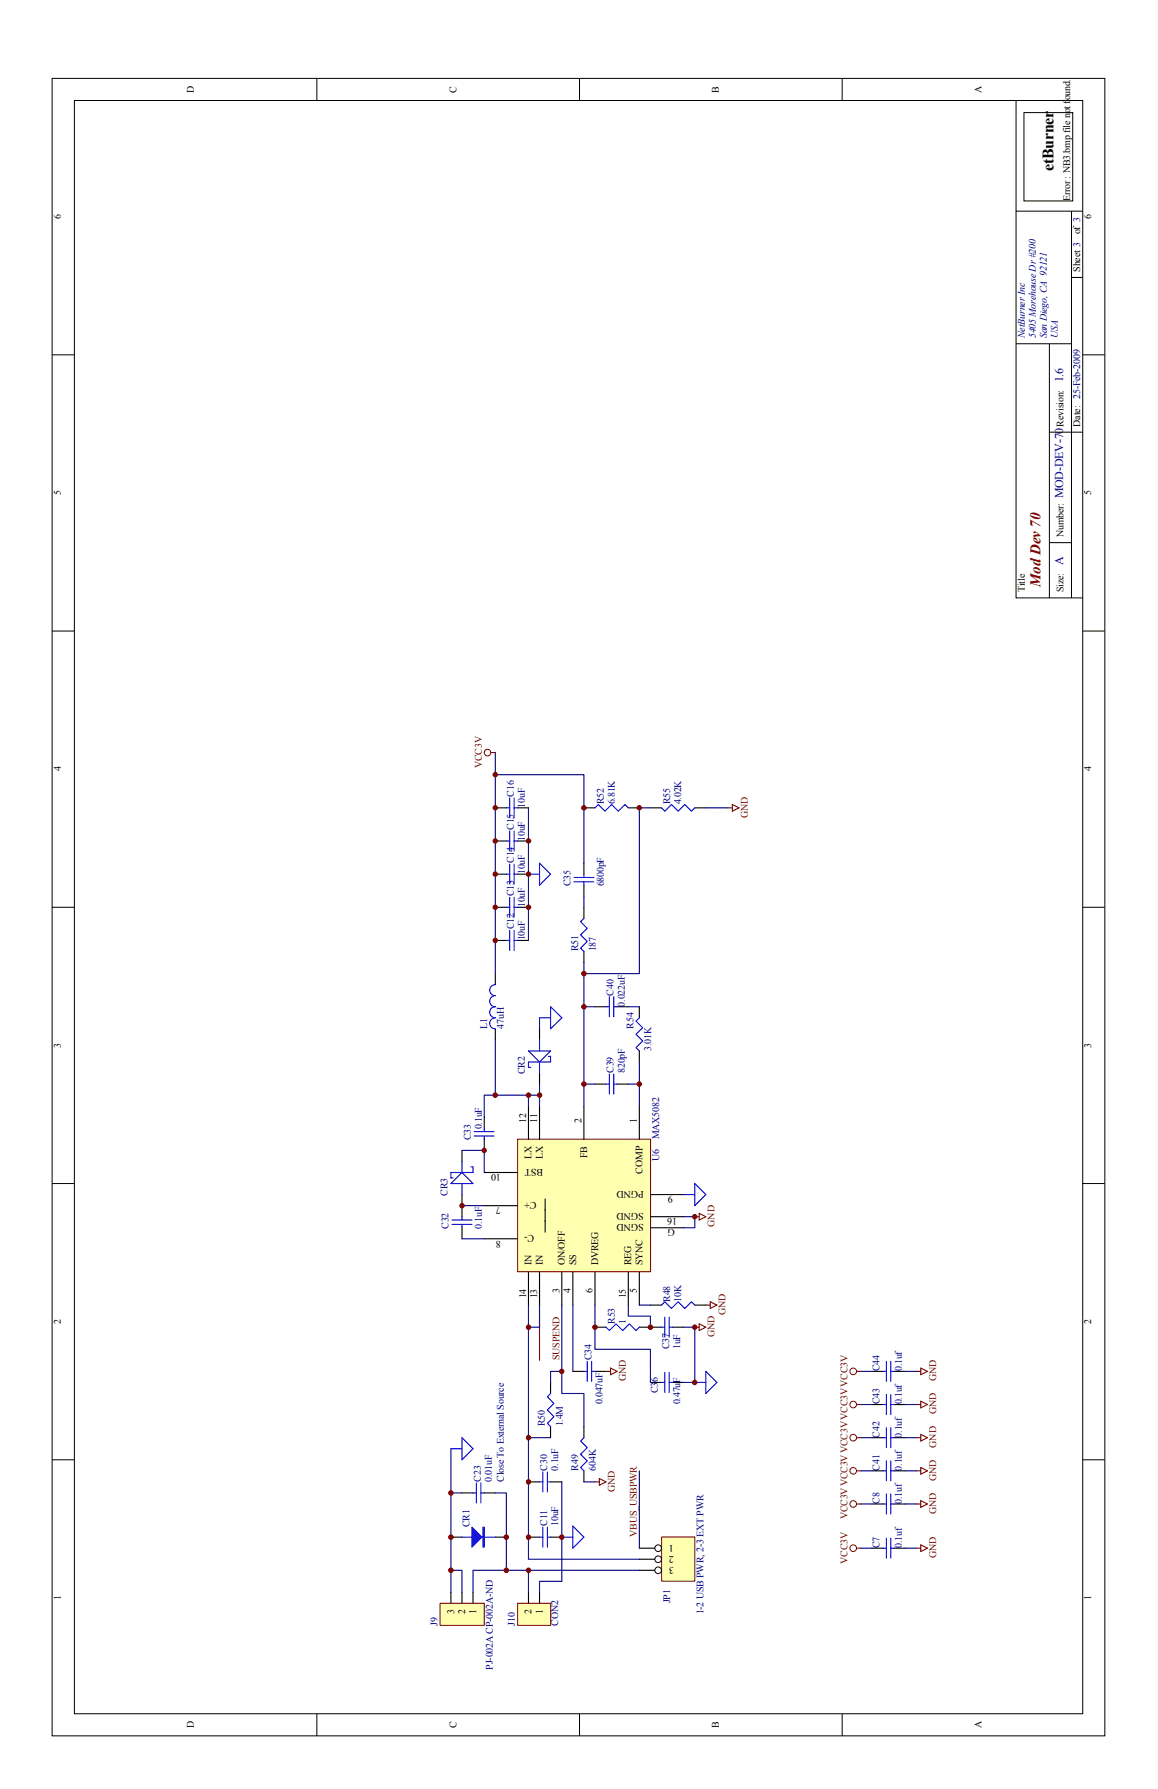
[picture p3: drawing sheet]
<svg xmlns="http://www.w3.org/2000/svg" width="279mm" height="432mm" viewBox="0 0 279 432" stroke-linecap="round" stroke-linejoin="round" font-family="sans-serif">
<g fill="none" stroke="#000" stroke-width=".24">
<path d="M12.6 18.9h254v400.1h-254zM76.5 19v5.3M139.8 19v5.3M203.2 19v5.3M17.9 24.3h243.3v389.3h-243.3zM245.2 24.3v26.7h16M247.1 27.2h11.7v21.3h-11.7zM245.2 51v93.3h16M258.5 51v93.3M258.5 67h2.7M12.5 85.6h5.4M245.2 83h13.3"/>
<path d="M253.2 83v61.3M261.2 85.6h5.3M253.2 104.3h8M253.2 131h5.3M12.5 152.3h5.4M261.2 152.3h5.3M12.5 219h5.4M261.2 219h5.3M12.5 285.7h5.4M261.2 285.7h5.3M12.5 352.3h5.4M261.2 352.3h5.3"/>
<path d="M76.5 413.7v5.3M139.8 413.7v5.3M203.2 413.7v5.3"/>
</g>
<path d="M210.4 339h2.7M210.4 331h2.7M215.7 339h2.7M215.7 331h2.7M210.4 355h2.7M210.4 347h2.7M215.7 355h2.7M215.7 347h2.7M210.4 373.7h2.7M210.4 363h2.7M215.7 373.7h2.7M215.7 363h2.7" fill="none" stroke="#000" stroke-width=".27"/>
<g fill="none" stroke="#00f" stroke-width=".27">
<path d="M213.1 339h.8M213.1 331h.8M213.9 328.6v4.8M213.9 336.6v4.8M214.9 328.6v4.8M214.9 336.6v4.8M214.9 339h.8M214.9 331h.8M213.1 355h.8M213.1 347h.8M213.9 344.6v4.8M213.9 352.6v4.8"/>
<path d="M214.9 344.6v4.8M214.9 352.6v4.8M214.9 355h.8M214.9 347h.8M213.1 373.7h.8M213.1 363h.8M213.9 360.6v4.8M213.9 371.3v4.8M214.9 373.7h.8M214.9 360.6v4.8M214.9 371.3v4.8M214.9 363h.8"/>
</g>
<g fill="none" stroke="#800000" stroke-width=".27">
<path d="M206.7 339h1M206.7 331h1M221.1 339h1.1M221.1 331h1.1M222.2 330.2l1.6 .8-1.6 .8zM222.2 338.2l1.6 .8-1.6 .8zM206.7 355h1M206.7 347h1M221.1 355h1.1M221.1 347h1.1M222.2 346.2l1.6 .8-1.6 .8zM222.2 354.2l1.6 .8-1.6 .8z"/>
<path d="M206.7 373.7h1M206.7 363h1M221.1 373.7h1.1M221.1 363h1.1M222.2 372.9l1.6 .8-1.6 .8zM222.2 362.2l1.6 .8-1.6 .8z"/>
</g>
<g fill="none" stroke="#800000" stroke-width=".24">
<circle cx="205.9" cy="331" r=".8"/>
<circle cx="205.9" cy="339" r=".8"/>
<circle cx="205.9" cy="355" r=".8"/>
<circle cx="205.9" cy="347" r=".8"/>
<circle cx="205.9" cy="363" r=".8"/>
<circle cx="205.9" cy="373.7" r=".8"/>
</g>
<path d="M207.7 339h2.7M207.7 331h2.7M218.4 339h2.7M218.4 331h2.7M207.7 355h2.7M207.7 347h2.7M218.4 355h2.7M218.4 347h2.7M207.7 363h2.7M207.7 373.7h2.7M218.4 363h2.7M218.4 373.7h2.7" fill="none" stroke="#000080" stroke-width=".27"/>
<path d="M124.9 387h8v5.3h-8z" fill="#ffffb0"/>
<g fill="none" stroke="#800000" stroke-width=".24">
<path d="M124.9 387h8v5.3h-8z"/>
<circle cx="117.6" cy="181.6" r=".79"/>
</g>
<path d="M108.8 371h2.7M119.5 371h2.7M127.5 384.3v2.7M130.2 384.3v2.7" fill="none" stroke="#000" stroke-width=".27"/>
<path d="M127.5 352.3v5.4M135.6 381.7h-5.4v2.6" fill="none" stroke="#000080" stroke-width=".27"/>
<path d="M118.4 181.7h1.1" fill="none" stroke="#800000" stroke-width=".27"/>
<path d="M111.5 371h8M116.5 368.6h.3v4.8h-.3z" fill="none" stroke="#00f" stroke-width=".27"/>
<path d="M116.7 368.6v4.8" fill="none" stroke="#00f" stroke-width=".3"/>
<path d="M113.9 368.6l2.4 2.4-2.4 2.4z" fill="#00f"/>
<path d="M113.9 368.6l2.4 2.4-2.4 2.4z" fill="none" stroke="#00f" stroke-width=".27"/>
<path d="M106.2 387h10.6v5.3h-10.6z" fill="#ffffb0"/>
<path d="M106.2 387h10.6v5.3h-10.6z" fill="none" stroke="#800000" stroke-width=".24"/>
<path d="M108.8 384.3v2.7M111.5 384.3v2.7M114.1 384.3v2.7" fill="none" stroke="#000" stroke-width=".27"/>
<path d="M127.5 315v37.3M108.8 360.3v24" fill="none" stroke="#000080" stroke-width=".27"/>
<path d="M130.2 309.7v18.6M143.6 357.7h1M144.6 356.9l1.6 .8-1.6 .8z" fill="none" stroke="#800000" stroke-width=".27"/>
<path d="M124.9 275h32.1v31.9h-32.1z" fill="#ffffb0"/>
<path d="M124.9 275h32.1v32h-32.1z" fill="none" stroke="#800000" stroke-width=".24"/>
<g fill="none" stroke="#000" stroke-width=".27">
<path d="M119.5 195h2.7M124.8 195h2.7M140.9 195h2.7M151.6 195h2.7M156.9 195h2.7M167.6 195h2.7M119.5 211h2.7M119.5 219h2.7M119.5 203h2.7M124.8 211h2.7M124.8 219h2.7M124.8 203h2.7"/>
<path d="M140.9 208.3v2.7M140.9 213.7v2.6M140.9 219v2.7M119.5 235v2.7M119.5 227h2.7M124.8 227h2.7M140.9 229.7v2.6M119.5 248.3v2.7M143.6 243h2.6M148.9 243h2.7M154.3 243v2.7M154.3 253.7v2.6"/>
<path d="M111.5 277.7v2.6M116.8 269.7v2.6M116.8 275v2.7M127.5 267v8M130.2 267v8M140.9 267v8M143.6 261.7h2.6M148.9 261.7h2.7M154.3 267v8M111.5 288.3v5.4M111.5 296.3v2.7M116.8 291h8"/>
<path d="M116.8 299h8M116.8 283h8M131.5 289.4v8M156.9 288.3h8M156.9 293.7h8M156.9 296.3h8M127.5 307v8M130.2 307v8M135.6 307v8M138.2 307v8M143.6 307v8M151.6 307v8"/>
<path d="M154.3 307v8M132.8 333.7v2.6M138.2 331h2.7M143.6 320.3h2.6M143.6 331h2.6M154.3 320.3h5.3M156.9 333.7h2.7M162.3 320.3h2.6M162.3 333.7h2.6M127.5 357.7h2.7M132.8 344.3v2.7M132.8 357.7h2.8"/>
<path d="M140.9 344.3v2.7M140.9 355v2.7M127.5 371h2.7M132.8 371h2.8"/>
</g>
<g fill="none" stroke="#000080" stroke-width=".27">
<path d="M119.5 187h21.4v21.3M119.5 181.7v53.3M127.5 195v32M156.9 195h-2.6v40M170.3 195h5.3M140.9 216.3v2.7M140.9 232.3v10.7M119.5 251v13.3M143.6 243h-2.7v18.7M151.6 243h2.7M154.3 256.3v5.4M111.5 277.7h5.3v5.3"/>
<path d="M127.5 267v-2.7h-10.7v5.4M127.5 264.3h2.7v2.7M143.6 261.7h-2.7v5.3M151.6 261.7h2.7v5.3M111.5 299h5.3M111.5 291h5.3M164.9 293.7h2.7v2.6h-2.7M130.2 315v5.3h-2.7M135.6 315v16M138.2 315v16M143.6 315v10.7h13.3v8M151.6 315v2.7h5.3v2.6"/>
<path d="M135.6 331h-2.8v2.7M135.6 331v5.3h5.3v8M164.9 320.3h2.7v13.4h-2.7M127.5 347h5.3M135.6 357.7v24M140.9 357.7h2.7M108.8 379h2.7v5.3M108.8 360.3h2.7"/>
</g>
<g fill="none" stroke="#00f" stroke-width=".27">
<path d="M122.2 195h.8M123 192.6v4.8M124 192.6v4.8M124 195h.8M143.6 195l.8-.8 1.6 1.6 1.6-1.6 1.6 1.6 1.6-1.6 .8 .8M159.6 195l.8 .8 1.6-1.6 1.6 1.6 1.6-1.6 1.6 1.6 .8-.8M122.2 211h.8M122.2 219h.8M122.2 203h.8M123 200.6v4.8M123 208.6v4.8M123 216.6v4.8"/>
<path d="M124 200.6v4.8M124 208.6v4.8M124 216.6v4.8M124 211h.8M124 219h.8M124 203h.8M127.5 211h2.7M130.2 208.3l2.6 2.7-2.6 2.7zM138.5 211.8h4.8M138.5 212.9h4.8M140.9 211v.8M140.9 212.9v.8"/>
<path d="M119.5 237.7a1.33 1.33 0 0 0-1.3 1.3 1.33 1.33 0 0 0 1.3 1.3 1.33 1.33 0 0 0-1.3 1.4 1.33 1.33 0 0 0 1.3 1.3 1.33 1.33 0 0 0-1.3 1.3 1.33 1.33 0 0 0 1.3 1.4 1.33 1.33 0 0 0-1.3 1.3 1.33 1.33 0 0 0 1.3 1.3M122.2 227h.8M123 224.6v4.8M124 227h.8M124 224.6v4.8M140.9 221.7l-.8 .8 1.6 1.6-1.6 1.5 1.6 1.6-1.6 1.7 .8 .8M130.2 245.7h2.6M132.8 243l2.8 2.7-2.8 2.6zM146.2 243h.8M147 240.6v4.8M147 259.2v4.9M148.1 243h.8"/>
<path d="M148.1 240.6v4.8M148.1 259.2v4.9M154.3 245.7l-.8 .8 1.6 1.6-1.6 1.5 1.6 1.6-1.6 1.7 .8 .8M114.4 273.1h4.8M114.4 274.2h4.8M116.8 272.3v.8M116.8 274.2v.8M146.2 261.7h.8M148.1 261.7h.8M109.1 294.5h4.8M109.1 295.5h4.8M111.5 283l2.6 2.7h-5.3z"/>
<path d="M111.5 280.3v2.7M111.5 285.7v2.6M111.5 293.7v.8M111.5 295.5v.8M113.6 281.6h.5v1.4h-5.3v1.3h.5M164.9 288.3h2.7M167.6 285.7l2.7 2.6-2.7 2.7zM160.4 317.9v4.8M161.5 317.9v4.8M132.8 336.3l-.7 .8 1.5 1.7-1.5 1.5 1.5 1.6-1.5 1.6 .7 .8M140.9 331h.8M141.7 328.6v4.8"/>
<path d="M142.7 331h.9M142.7 328.6v4.8M146.2 320.3l.8 .8 1.6-1.6 1.6 1.6 1.6-1.6 1.7 1.6 .8-.8M159.6 333.7h.8M159.6 320.3h.8M160.4 331.3v4.8M161.5 333.7h.8M161.5 331.3v4.8M161.5 320.3h.8M167.6 333.7h2.7M170.3 331l2.7 2.7-2.7 2.6zM108.8 349.7h2.7"/>
<path d="M111.5 347l2.6 2.7-2.6 2.6zM130.2 357.7h.8M131 355.3v4.8M132.1 357.7h.7M132.1 355.3v4.8M140.9 347l-.8 .8 1.6 1.6-1.6 1.6 1.6 1.6-1.6 1.6 .8 .8M130.2 371h.8M131 368.6v4.8M132.1 368.6v4.8M132.1 371h.7M135.6 371h2.6M138.2 368.3l2.7 2.7-2.7 2.7z"/>
</g>
<path d="M175.6 195h1.1M176.7 194.2l1.6 .8-1.6 .8zM167.6 293.7h1.1M168.7 292.9l1.6 .8-1.6 .8zM168.7 319.5l1.6 .8-1.6 .8zM170.3 315h1.1M171.4 314.2l1.6 .8-1.6 .8zM146.2 331h1.1M147.3 330.2l1.6 .8-1.6 .8zM167.6 320.3h1.1" fill="none" stroke="#800000" stroke-width=".27"/>
<path d="M159.7 371h7.9v10.6h-7.9z" fill="#ffffb0"/>
<path d="M159.6 371h8v10.6h-8z" fill="none" stroke="#800000" stroke-width=".24"/>
<g fill="none" stroke="#000" stroke-width=".24">
<circle cx="158.8" cy="376.3" r=".8"/>
<circle cx="158.8" cy="379" r=".8"/>
<circle cx="158.8" cy="373.7" r=".8"/>
</g>
<path d="M130.2 248.3v2.7M130.2 259v2.7M156.9 315h2.7M167.6 315h2.7M111.5 360.3h2.6M116.8 360.3h2.7M154.3 373.7h3.7M154.3 376.3h3.7M154.3 379h3.7" fill="none" stroke="#000" stroke-width=".27"/>
<path d="M140.9 235h13.4M130.2 245.7v2.6M130.2 261.7v2.6M154.3 315h2.6M108.8 349.7v10.6M127.5 357.7v18.6h26.8M154.3 355v18.7M119.5 360.3h2.7v18.7M127.5 379h26.8M114.1 384.3v-5.3h13.4v5.3" fill="none" stroke="#000080" stroke-width=".27"/>
<path d="M127.5 253.7h5.3l-2.6 2.6zM130.2 251v2.7M130.2 256.3v2.7M132.3 255h.5v1.3h-5.3v1.3h.6M159.6 315l.8-.8 1.6 1.6 1.6-1.6 1.6 1.6 1.6-1.6 .8 .8M114.9 357.9v4.9M116 357.9v4.9M114.1 360.3h.8M116 360.3h.8" fill="none" stroke="#00f" stroke-width=".27"/>
<circle cx="127.5" cy="357.7" r=".54" fill="#800000"/>
<circle cx="127.5" cy="357.7" r=".54" fill="none" stroke="#800000" stroke-width=".24"/>
<circle cx="108.8" cy="371" r=".55" fill="#800000"/>
<circle cx="108.8" cy="371" r=".55" fill="none" stroke="#800000" stroke-width=".24"/>
<circle cx="122.2" cy="371" r=".54" fill="#800000"/>
<circle cx="122.2" cy="371" r=".54" fill="none" stroke="#800000" stroke-width=".24"/>
<circle cx="108.8" cy="360.3" r=".55" fill="#800000"/>
<circle cx="108.8" cy="360.3" r=".55" fill="none" stroke="#800000" stroke-width=".24"/>
<circle cx="127.5" cy="320.3" r=".54" fill="#800000"/>
<circle cx="127.5" cy="320.3" r=".54" fill="none" stroke="#800000" stroke-width=".24"/>
<circle cx="116.8" cy="277.7" r=".54" fill="#800000"/>
<circle cx="116.8" cy="277.7" r=".54" fill="none" stroke="#800000" stroke-width=".24"/>
<circle cx="135.5" cy="331" r=".54" fill="#800000"/>
<circle cx="135.5" cy="331" r=".54" fill="none" stroke="#800000" stroke-width=".24"/>
<circle cx="111.5" cy="291" r=".54" fill="#800000"/>
<circle cx="111.5" cy="291" r=".54" fill="none" stroke="#800000" stroke-width=".24"/>
<circle cx="108.8" cy="379" r=".55" fill="#800000"/>
<circle cx="108.8" cy="379" r=".55" fill="none" stroke="#800000" stroke-width=".24"/>
<circle cx="156.9" cy="320.3" r=".55" fill="#800000"/>
<circle cx="156.9" cy="320.3" r=".55" fill="none" stroke="#800000" stroke-width=".24"/>
<circle cx="143.6" cy="320.3" r=".55" fill="#800000"/>
<circle cx="143.6" cy="320.3" r=".55" fill="none" stroke="#800000" stroke-width=".24"/>
<circle cx="119.5" cy="227" r=".54" fill="#800000"/>
<circle cx="119.5" cy="227" r=".54" fill="none" stroke="#800000" stroke-width=".24"/>
<circle cx="127.5" cy="371" r=".54" fill="#800000"/>
<circle cx="127.5" cy="371" r=".54" fill="none" stroke="#800000" stroke-width=".24"/>
<circle cx="135.5" cy="371" r=".54" fill="#800000"/>
<circle cx="135.5" cy="371" r=".54" fill="none" stroke="#800000" stroke-width=".24"/>
<circle cx="119.5" cy="211" r=".54" fill="#800000"/>
<circle cx="119.5" cy="211" r=".54" fill="none" stroke="#800000" stroke-width=".24"/>
<circle cx="127.5" cy="211" r=".54" fill="#800000"/>
<circle cx="127.5" cy="211" r=".54" fill="none" stroke="#800000" stroke-width=".24"/>
<circle cx="119.5" cy="219" r=".54" fill="#800000"/>
<circle cx="119.5" cy="219" r=".54" fill="none" stroke="#800000" stroke-width=".24"/>
<circle cx="127.5" cy="219" r=".54" fill="#800000"/>
<circle cx="127.5" cy="219" r=".54" fill="none" stroke="#800000" stroke-width=".24"/>
<circle cx="119.5" cy="203" r=".54" fill="#800000"/>
<circle cx="119.5" cy="203" r=".54" fill="none" stroke="#800000" stroke-width=".24"/>
<circle cx="127.5" cy="203" r=".54" fill="#800000"/>
<circle cx="127.5" cy="203" r=".54" fill="none" stroke="#800000" stroke-width=".24"/>
<circle cx="119.5" cy="195" r=".54" fill="#800000"/>
<circle cx="119.5" cy="195" r=".54" fill="none" stroke="#800000" stroke-width=".24"/>
<circle cx="127.5" cy="347" r=".54" fill="#800000"/>
<circle cx="127.5" cy="347" r=".54" fill="none" stroke="#800000" stroke-width=".24"/>
<circle cx="167.6" cy="293.7" r=".54" fill="#800000"/>
<circle cx="167.6" cy="293.7" r=".54" fill="none" stroke="#800000" stroke-width=".24"/>
<circle cx="167.6" cy="320.3" r=".54" fill="#800000"/>
<circle cx="167.6" cy="320.3" r=".54" fill="none" stroke="#800000" stroke-width=".24"/>
<circle cx="167.6" cy="333.7" r=".54" fill="#800000"/>
<circle cx="167.6" cy="333.7" r=".54" fill="none" stroke="#800000" stroke-width=".24"/>
<circle cx="127.5" cy="264.3" r=".54" fill="#800000"/>
<circle cx="127.5" cy="264.3" r=".54" fill="none" stroke="#800000" stroke-width=".24"/>
<circle cx="130.2" cy="264.3" r=".54" fill="#800000"/>
<circle cx="130.2" cy="264.3" r=".54" fill="none" stroke="#800000" stroke-width=".24"/>
<circle cx="140.9" cy="261.7" r=".55" fill="#800000"/>
<circle cx="140.9" cy="261.7" r=".55" fill="none" stroke="#800000" stroke-width=".24"/>
<circle cx="154.2" cy="261.7" r=".54" fill="#800000"/>
<circle cx="154.2" cy="261.7" r=".54" fill="none" stroke="#800000" stroke-width=".24"/>
<circle cx="140.9" cy="243" r=".55" fill="#800000"/>
<circle cx="140.9" cy="243" r=".55" fill="none" stroke="#800000" stroke-width=".24"/>
<circle cx="140.9" cy="195" r=".54" fill="#800000"/>
<circle cx="140.9" cy="195" r=".54" fill="none" stroke="#800000" stroke-width=".24"/>
<circle cx="154.2" cy="195" r=".54" fill="#800000"/>
<circle cx="154.2" cy="195" r=".54" fill="none" stroke="#800000" stroke-width=".24"/>
<circle cx="119.5" cy="187" r=".54" fill="#800000"/>
<circle cx="119.5" cy="187" r=".54" fill="none" stroke="#800000" stroke-width=".24"/>
<circle cx="119.5" cy="264.3" r=".54" fill="#800000"/>
<circle cx="119.5" cy="264.3" r=".54" fill="none" stroke="#800000" stroke-width=".24"/>
<circle cx="127.5" cy="379" r=".54" fill="#800000"/>
<circle cx="127.5" cy="379" r=".54" fill="none" stroke="#800000" stroke-width=".24"/>
<circle cx="122.2" cy="379" r=".54" fill="#800000"/>
<circle cx="122.2" cy="379" r=".54" fill="none" stroke="#800000" stroke-width=".24"/>
<circle cx="140.9" cy="235" r=".55" fill="#800000"/>
<circle cx="140.9" cy="235" r=".55" fill="none" stroke="#800000" stroke-width=".24"/>
<text font-size="3.9" x="254.2" y="41.3" transform="rotate(-90 254.2 41.3)">etBurner</text>
<text font-size="3.6" fill="#800000" x="251.1" y="141.6" transform="rotate(-90 251.1 141.6)">Mod Dev 70</text>
<g font-size="2.9" fill="#000080">
<text x="256.5" y="92.3" transform="rotate(-90 256.5 92.3)">1.6</text>
<text x="256.5" y="120.3" transform="rotate(-90 256.5 120.3)">MOD-DEV-70</text>
<text x="256.5" y="136.3" transform="rotate(-90 256.5 136.3)">A</text>
</g>
<g font-size="2.4">
<text x="46.7" y="22.4" transform="rotate(-90 46.7 22.4)">D</text>
<text x="110.1" y="22.4" transform="rotate(-90 110.1 22.4)">C</text>
<text x="173.4" y="22.4" transform="rotate(-90 173.4 22.4)">B</text>
<text x="236.8" y="22.4" transform="rotate(-90 236.8 22.4)">A</text>
<text x="14.6" y="52.8" transform="rotate(-90 14.6 52.8)">6</text>
<text x="258.2" y="48.6" transform="rotate(-90 258.2 48.6)">Error : NB3.bmp file not found.</text>
<text x="263.3" y="52.8" transform="rotate(-90 263.3 52.8)">6</text>
<text x="260.6" y="56.6" transform="rotate(-90 260.6 56.6)">of 3</text>
<text x="260.6" y="65.6" transform="rotate(-90 260.6 65.6)">Sheet 3</text>
<text x="256.6" y="103" transform="rotate(-90 256.6 103)">Revision:</text>
<text x="260.6" y="103" transform="rotate(-90 260.6 103)">Date: 25-Feb-2009</text>
<text x="14.6" y="119.5" transform="rotate(-90 14.6 119.5)">5</text>
<text x="263.3" y="119.5" transform="rotate(-90 263.3 119.5)">5</text>
<text x="256.6" y="129.6" transform="rotate(-90 256.6 129.6)">Number:</text>
<text x="247.3" y="143" transform="rotate(-90 247.3 143)">Title</text>
<text x="256.6" y="143" transform="rotate(-90 256.6 143)">Size:</text>
<text x="14.6" y="186.1" transform="rotate(-90 14.6 186.1)">4</text>
<text x="263.3" y="186.1" transform="rotate(-90 263.3 186.1)">4</text>
<text x="14.6" y="252.9" transform="rotate(-90 14.6 252.9)">3</text>
<text x="263.3" y="252.9" transform="rotate(-90 263.3 252.9)">3</text>
<text x="126.9" y="271" transform="rotate(-90 126.9 271)">12</text>
<text x="129.6" y="271" transform="rotate(-90 129.6 271)">11</text>
<text x="140.3" y="271" transform="rotate(-90 140.3 271)">2</text>
<text x="153.7" y="271" transform="rotate(-90 153.7 271)">1</text>
<text x="128.3" y="279.8" transform="rotate(-90 128.3 279.8)">LX</text>
<text x="130.9" y="279.8" transform="rotate(-90 130.9 279.8)">LX</text>
<text x="141.6" y="279.5" transform="rotate(-90 141.6 279.5)">FB</text>
<text x="120.9" y="283.4" transform="rotate(-180 120.9 283.4)">10</text>
<text x="131" y="282.1" transform="rotate(-180 131 282.1)">BST</text>
<text x="155" y="283.3" transform="rotate(-90 155 283.3)">COMP</text>
<text x="155.3" y="287.4" transform="rotate(-180 155.3 287.4)">PGND</text>
<text x="120.9" y="291.4" transform="rotate(-180 120.9 291.4)">7</text>
<text x="129.4" y="290.1" transform="rotate(-180 129.4 290.1)">C+</text>
<text x="155.3" y="292.8" transform="rotate(-180 155.3 292.8)">SGND</text>
<text x="162.3" y="288.8" transform="rotate(-180 162.3 288.8)">9</text>
<text x="120.9" y="299.4" transform="rotate(-180 120.9 299.4)">8</text>
<text x="128.9" y="298.1" transform="rotate(-180 128.9 298.1)">C-</text>
<text x="155.3" y="295.4" transform="rotate(-180 155.3 295.4)">SGND</text>
<text x="162.8" y="296.8" transform="rotate(-180 162.8 296.8)">G</text>
<text x="163.4" y="294.1" transform="rotate(-180 163.4 294.1)">16</text>
<text x="128.3" y="305.4" transform="rotate(-90 128.3 305.4)">IN</text>
<text x="130.9" y="305.4" transform="rotate(-90 130.9 305.4)">IN</text>
<text x="136.3" y="305.4" transform="rotate(-90 136.3 305.4)">ON/OFF</text>
<text x="139" y="305.4" transform="rotate(-90 139 305.4)">SS</text>
<text x="144.3" y="305.4" transform="rotate(-90 144.3 305.4)">DVREG</text>
<text x="152.3" y="305.4" transform="rotate(-90 152.3 305.4)">REG</text>
<text x="155" y="305.4" transform="rotate(-90 155 305.4)">SYNC</text>
<text x="126.9" y="313.4" transform="rotate(-90 126.9 313.4)">14</text>
<text x="129.6" y="313.4" transform="rotate(-90 129.6 313.4)">13</text>
<text x="135" y="312" transform="rotate(-90 135 312)">3</text>
<text x="137.6" y="312" transform="rotate(-90 137.6 312)">4</text>
<text x="143" y="312" transform="rotate(-90 143 312)">6</text>
<text x="151" y="313.4" transform="rotate(-90 151 313.4)">15</text>
<text x="153.7" y="312" transform="rotate(-90 153.7 312)">5</text>
<text x="14.6" y="319.5" transform="rotate(-90 14.6 319.5)">2</text>
<text x="263.3" y="319.5" transform="rotate(-90 263.3 319.5)">2</text>
<text x="162.6" y="372.8" transform="rotate(-180 162.6 372.8)">1</text>
<text x="162.6" y="375.5" transform="rotate(-180 162.6 375.5)">2</text>
<text x="162.6" y="378.1" transform="rotate(-180 162.6 378.1)">3</text>
<text x="14.6" y="386.2" transform="rotate(-90 14.6 386.2)">1</text>
<text x="109.6" y="389.7" transform="rotate(-90 109.6 389.7)">3</text>
<text x="112.2" y="389.7" transform="rotate(-90 112.2 389.7)">2</text>
<text x="114.9" y="389.7" transform="rotate(-90 114.9 389.7)">1</text>
<text x="128.3" y="389.7" transform="rotate(-90 128.3 389.7)">2</text>
<text x="130.9" y="389.7" transform="rotate(-90 130.9 389.7)">1</text>
<text x="263.3" y="386.2" transform="rotate(-90 263.3 386.2)">1</text>
<text x="46.7" y="417.1" transform="rotate(-90 46.7 417.1)">D</text>
<text x="110.1" y="417.1" transform="rotate(-90 110.1 417.1)">C</text>
<text x="173.4" y="417.1" transform="rotate(-90 173.4 417.1)">B</text>
<text x="236.8" y="417.1" transform="rotate(-90 236.8 417.1)">A</text>
</g>
<g font-size="2.4" fill="#000080">
<text x="247.3" y="81.6" transform="rotate(-90 247.3 81.6)">NetBurner Inc</text>
<text x="249.9" y="81.6" transform="rotate(-90 249.9 81.6)">5405 Morehouse Dr #200</text>
<text x="252.6" y="81.6" transform="rotate(-90 252.6 81.6)">San Diego, CA 92121</text>
<text x="255.3" y="81.6" transform="rotate(-90 255.3 81.6)">USA</text>
<text x="124" y="192.3" transform="rotate(-90 124 192.3)">C16</text>
<text x="126.7" y="194.9" transform="rotate(-90 126.7 194.9)">10uF</text>
<text x="145.7" y="194.1" transform="rotate(-90 145.7 194.1)">R52</text>
<text x="148.3" y="194.1" transform="rotate(-90 148.3 194.1)">6.81K</text>
<text x="161.7" y="194.1" transform="rotate(-90 161.7 194.1)">R55</text>
<text x="164.4" y="194.1" transform="rotate(-90 164.4 194.1)">4.02K</text>
<text x="124" y="200.3" transform="rotate(-90 124 200.3)">C15</text>
<text x="126.7" y="202.9" transform="rotate(-90 126.7 202.9)">10uF</text>
<text x="124" y="208.3" transform="rotate(-90 124 208.3)">C14</text>
<text x="126.7" y="210.9" transform="rotate(-90 126.7 210.9)">10uF</text>
<text x="137.6" y="213.9" transform="rotate(-90 137.6 213.9)">C35</text>
<text x="145.7" y="213.9" transform="rotate(-90 145.7 213.9)">6800pF</text>
<text x="124" y="216.3" transform="rotate(-90 124 216.3)">C13</text>
<text x="126.7" y="218.9" transform="rotate(-90 126.7 218.9)">10uF</text>
<text x="124" y="224.3" transform="rotate(-90 124 224.3)">C12</text>
<text x="126.7" y="226.9" transform="rotate(-90 126.7 226.9)">10uF</text>
<text x="139.5" y="229.6" transform="rotate(-90 139.5 229.6)">R51</text>
<text x="143.8" y="229.6" transform="rotate(-90 143.8 229.6)">187</text>
<text x="148" y="240.3" transform="rotate(-90 148 240.3)">C40</text>
<text x="150.7" y="243" transform="rotate(-90 150.7 243)">0.022uF</text>
<text x="117.6" y="248.3" transform="rotate(-90 117.6 248.3)">L1</text>
<text x="121.6" y="248.3" transform="rotate(-90 121.6 248.3)">47uH</text>
<text x="152.9" y="248.3" transform="rotate(-90 152.9 248.3)">R54</text>
<text x="157.1" y="253.6" transform="rotate(-90 157.1 253.6)">3.01K</text>
<text x="126.7" y="259.2" transform="rotate(-90 126.7 259.2)">CR2</text>
<text x="148" y="259" transform="rotate(-90 148 259)">C39</text>
<text x="150.7" y="259" transform="rotate(-90 150.7 259)">820pF</text>
<text x="113.6" y="275.3" transform="rotate(-90 113.6 275.3)">C33</text>
<text x="116.2" y="272.6" transform="rotate(-90 116.2 272.6)">0.1uF</text>
<text x="159" y="275" transform="rotate(-90 159 275)">MAX5082</text>
<text x="159" y="280.3" transform="rotate(-90 159 280.3)">U6</text>
<text x="107.9" y="288.6" transform="rotate(-90 107.9 288.6)">CR3</text>
<text x="108.2" y="296.6" transform="rotate(-90 108.2 296.6)">C32</text>
<text x="116.2" y="296.6" transform="rotate(-90 116.2 296.6)">0.1uF</text>
<text x="161.7" y="314.2" transform="rotate(-90 161.7 314.2)">R48</text>
<text x="164.4" y="314.2" transform="rotate(-90 164.4 314.2)">10K</text>
<text x="148.3" y="319.5" transform="rotate(-90 148.3 319.5)">R53</text>
<text x="151" y="319.5" transform="rotate(-90 151 319.5)">1</text>
<text x="142.7" y="328.3" transform="rotate(-90 142.7 328.3)">C34</text>
<text x="161.4" y="325.6" transform="rotate(-90 161.4 325.6)">C37</text>
<text x="164.1" y="325.6" transform="rotate(-90 164.1 325.6)">1uF</text>
<text x="212.2" y="331" transform="rotate(-90 212.2 331)">C44</text>
<text x="217.6" y="331" transform="rotate(-90 217.6 331)">0.1uf</text>
<text x="145.4" y="339" transform="rotate(-90 145.4 339)">0.047uF</text>
<text x="158.7" y="336.3" transform="rotate(-90 158.7 336.3)">C36</text>
<text x="164.1" y="339" transform="rotate(-90 164.1 339)">0.47uF</text>
<text x="212.2" y="339" transform="rotate(-90 212.2 339)">C43</text>
<text x="217.6" y="339" transform="rotate(-90 217.6 339)">0.1uf</text>
<text x="131.5" y="344.3" transform="rotate(-90 131.5 344.3)">R50</text>
<text x="135.8" y="344.3" transform="rotate(-90 135.8 344.3)">1.4M</text>
<text x="212.2" y="347" transform="rotate(-90 212.2 347)">C42</text>
<text x="217.6" y="347" transform="rotate(-90 217.6 347)">0.1uf</text>
<text x="116" y="357.6" transform="rotate(-90 116 357.6)">C23</text>
<text x="118.7" y="357.6" transform="rotate(-90 118.7 357.6)">0.01uF</text>
<text x="121.6" y="357.6" transform="rotate(-90 121.6 357.6)">Close To External Source</text>
<text x="132" y="355" transform="rotate(-90 132 355)">C30</text>
<text x="134.7" y="355" transform="rotate(-90 134.7 355)">0.1uF</text>
<text x="139.5" y="355" transform="rotate(-90 139.5 355)">R49</text>
<text x="143.8" y="355" transform="rotate(-90 143.8 355)">604K</text>
<text x="212.2" y="355" transform="rotate(-90 212.2 355)">C41</text>
<text x="217.6" y="355" transform="rotate(-90 217.6 355)">0.1uf</text>
<text x="212.2" y="363" transform="rotate(-90 212.2 363)">C8</text>
<text x="217.6" y="363" transform="rotate(-90 217.6 363)">0.1uf</text>
<text x="113.3" y="368.6" transform="rotate(-90 113.3 368.6)">CR1</text>
<text x="132" y="368.3" transform="rotate(-90 132 368.3)">C11</text>
<text x="134.7" y="368.3" transform="rotate(-90 134.7 368.3)">10uF</text>
<text x="212.2" y="373.6" transform="rotate(-90 212.2 373.6)">C7</text>
<text x="217.6" y="373.6" transform="rotate(-90 217.6 373.6)">0.1uf</text>
<text x="161.7" y="387" transform="rotate(-90 161.7 387)">JP1</text>
<text x="169.7" y="389.7" transform="rotate(-90 169.7 389.7)">1-2 USB PWR, 2-3 EXT PWR</text>
<text x="105.5" y="392.3" transform="rotate(-90 105.5 392.3)">J9</text>
<text x="124.2" y="392.3" transform="rotate(-90 124.2 392.3)">J10</text>
<text x="134.7" y="392.3" transform="rotate(-90 134.7 392.3)">CON2</text>
<text x="118.9" y="403" transform="rotate(-90 118.9 403)">PJ-002A CP-002A-ND</text>
</g>
<g font-size="2.4" fill="#800000">
<text x="116.2" y="185.4" transform="rotate(-90 116.2 185.4)">VCC3V</text>
<text x="180.4" y="197.4" transform="rotate(-90 180.4 197.4)">GND</text>
<text x="172.4" y="296" transform="rotate(-90 172.4 296)">GND</text>
<text x="175" y="317.4" transform="rotate(-90 175 317.4)">GND</text>
<text x="172.4" y="322.7" transform="rotate(-90 172.4 322.7)">GND</text>
<text x="135" y="328.3" transform="rotate(-90 135 328.3)">SUSPEND</text>
<text x="151" y="333.4" transform="rotate(-90 151 333.4)">GND</text>
<text x="225.8" y="333.4" transform="rotate(-90 225.8 333.4)">GND</text>
<text x="225.8" y="341.4" transform="rotate(-90 225.8 341.4)">GND</text>
<text x="225.8" y="349.4" transform="rotate(-90 225.8 349.4)">GND</text>
<text x="225.8" y="357.4" transform="rotate(-90 225.8 357.4)">GND</text>
<text x="148.3" y="360" transform="rotate(-90 148.3 360)">GND</text>
<text x="225.8" y="365.4" transform="rotate(-90 225.8 365.4)">GND</text>
<text x="153.7" y="371" transform="rotate(-90 153.7 371)">VBUS_USBPWR</text>
<text x="204.5" y="366.7" transform="rotate(-90 204.5 366.7)">VCC3VVCC3VVCC3VVCC3VVCC3V</text>
<text x="204.5" y="377.4" transform="rotate(-90 204.5 377.4)">VCC3V</text>
<text x="225.8" y="376" transform="rotate(-90 225.8 376)">GND</text>
</g>
</svg>
